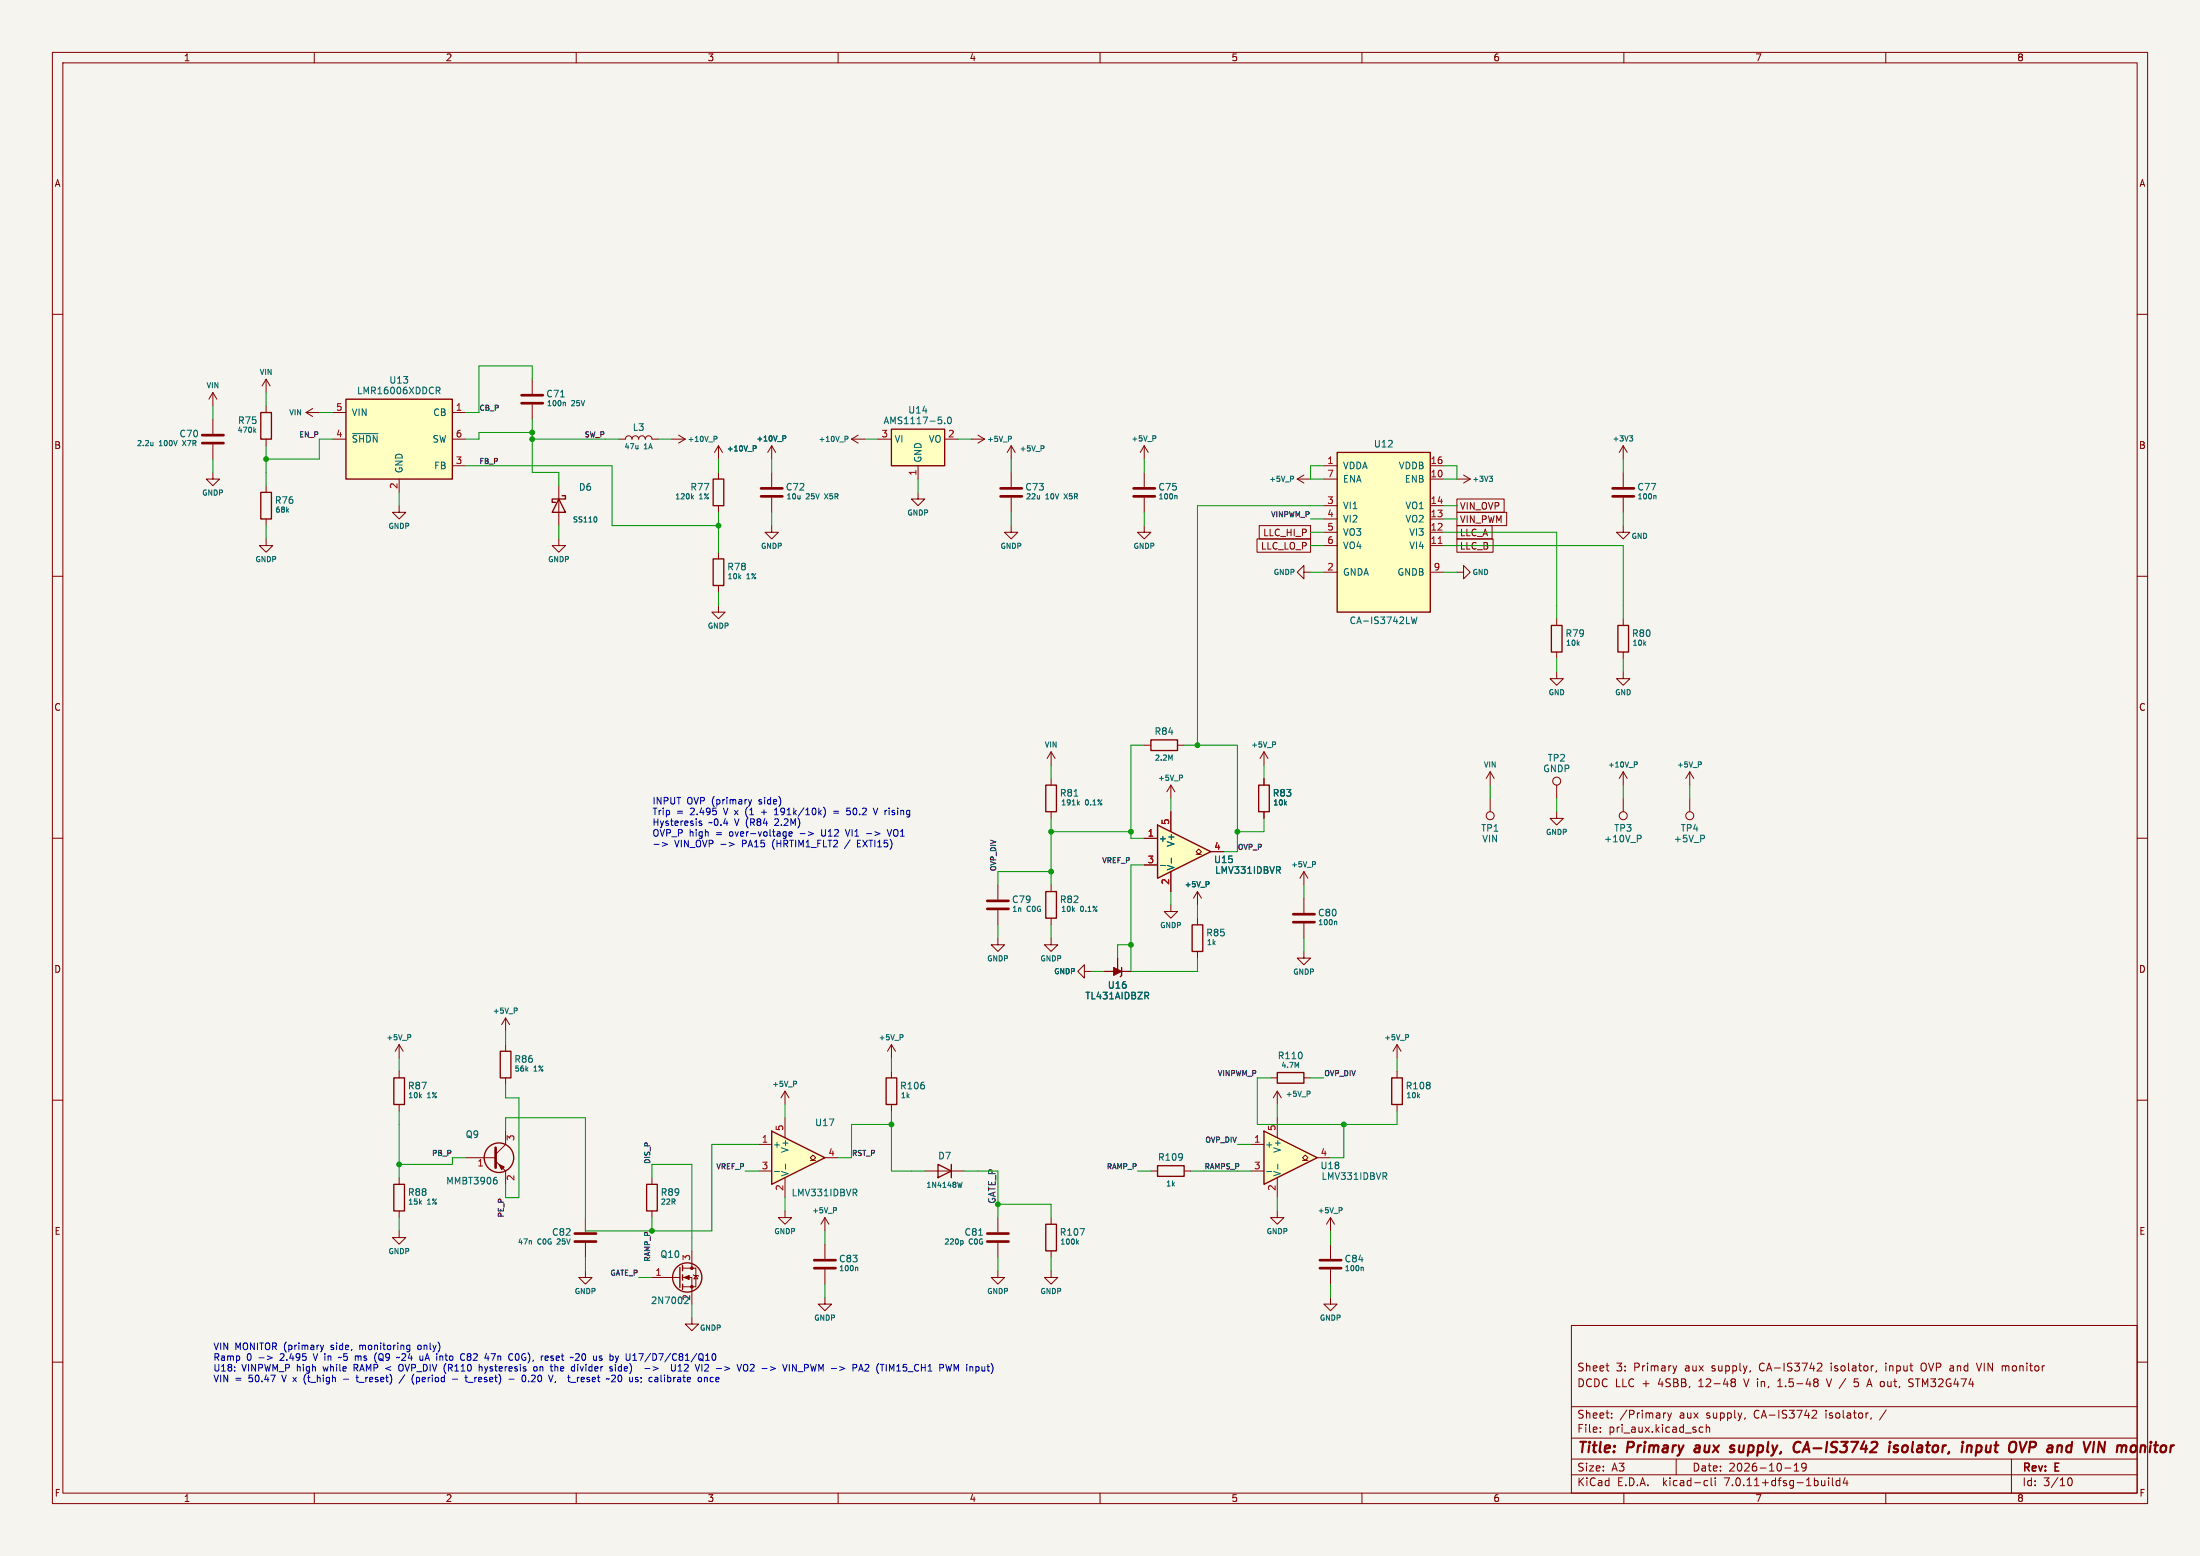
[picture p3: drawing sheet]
<svg xmlns="http://www.w3.org/2000/svg" width="420mm" height="297mm" viewBox="0 0 420 297" stroke-linecap="round" stroke-linejoin="round" font-family="sans-serif">
<path d="M0 0h420v297h-420z" fill="#f5f4ef" stroke="#f5f4ef" stroke-width=".19"/>
<g fill="none" stroke="#840000" stroke-width=".19">
<path d="M10 10h400v277h-400zM12 12h396v273h-396zM60 10v2M110 10v2M160 10v2M210 10v2M260 10v2M310 10v2M360 10v2M10 60h2M408 60h2M252.7 88.9h2.6"/>
<path d="M252.7 91.4h2.6M252.7 99.1h2.6M252.7 96.5h2.6M273 88.9h2.6M273 91.4h2.6M273 99.1h2.6M273 96.5h2.6M10 110h2M252.7 104.1h2.6M252.7 101.6h2.6M252.7 109.2h2.6M273 104.1h2.6"/>
<path d="M273 101.6h2.6M273 109.2h2.6M278.1 109.2h1.3v-1.2l1.3 1.2-1.3 1.3v-1.3M297.2 118.1v1.3M309.9 118.1v1.3M408 110h2M297.2 128.3v1.2h1.2l-1.2 1.3-1.3-1.3h1.3M297.2 124.5v1.2M309.9 128.3v1.2h1.2l-1.2 1.3-1.3-1.3h1.3M309.9 124.5v1.2M10 160h2M408 160h2"/>
<path d="M223.5 172.7v1.3h1.3l-1.3 1.3-1.3-1.3h1.3M228.6 170.2v2.5M228.6 175.3v1.2M228.6 170.2l-.8 1.3M228.6 170.2l.8 1.3M248.9 166.4v2.5M248.9 171.5v2.7M248.9 176.3v2.8M248.9 166.4l-.7 1.2M248.9 166.4l.8 1.2M76.2 199.4v2.5M76.2 199.4l-.8 1.3"/>
<path d="M76.2 199.4l.8 1.3M96.5 194.3l-.7 1.3M96.5 194.3v2.6M96.5 194.3l.8 1.3M210.8 185.4h5.1M212.1 185.4h2.5M213.4 182.9v2.5M228.6 181.6v1.3M248.9 181.6v1.3h1.3l-1.3 1.3-1.3-1.3h1.3M10 210h2M76.2 204.5v1.2M76.2 210.8v1.3"/>
<path d="M96.5 215.9v2.5l-1.9 1.9M242.6 205.7h1.2M243.8 208.3l-.7 1.3M243.8 208.3v2.5M243.8 208.3l.8 1.3M248.9 205.7h1.3M266.7 204.5v1.2M266.7 210.8v1.3M408 210h2M76.2 234.9v1.3h1.3l-1.3 1.3-1.3-1.3h1.3M76.2 224.8v1.3M76.2 231.1v1.3"/>
<path d="M88.9 221h5.7M94.6 221.6l1.9 1.9v2.6M111.8 232.4v2.8M111.8 237.2v2.8M149.9 231.1v1.3h1.2l-1.2 1.3-1.3-1.3h1.3M157.5 232.4v2.5M157.5 237.5v2.8M157.5 232.4l-.8 1.3M157.5 232.4l.7 1.3M200.7 232.4v1.3M200.7 238.8v1.2M254 232.4l-.8 1.3"/>
<path d="M254 232.4v2.5M254 237.5v2.8M254 232.4l.8 1.3M10 260h2M157.5 242.3v2.8M190.5 242.6v1.2h1.3l-1.3 1.3-1.3-1.3h1.3M200.7 242.6v1.2h1.2l-1.2 1.3-1.3-1.3h1.3M254 247.6v1.3h1.3l-1.3 1.3-1.3-1.3h1.3M254 242.3v2.8M300 253h108v32h-108zM408 260h2M300 278.5h108"/>
<path d="M300 274.5h108M300 268.5h108M305.5 273.2v.2M305.5 272.5v.1M306.6 260.7h.6M307 261.7h.2M307.7 270.5v.2M307.7 269.8v.1M318 269.7l-.3 .1M318.4 269.7l.3 1M318.7 270.7l-.3 .5M319.1 269.7l-.4 1"/>
<path d="M320 278.5v3M320.1 260.7l-.4 1M324.4 273.1l.3 .3 .4-.1M325.1 272.5l-.4-.1-.3 .3M325.7 272.5l.2-.1 .4 .1 .1 .9M325.7 271.9v1.5M330.5 263.7l.2 .1M330.5 263.3l.2-.1 .5 .1 .1 .2-.3 .3M330.7 263.8h.3M330.7 263.8l-.2 .2M331 263.8l.3 .3-.1 .4-.2 .2-.5-.2M333.2 270.6l-.2 .3"/>
<path d="M339.4 264.7h.8M339.7 263.4l-.3 .2M342.5 279.7l.4-.4v1.5M344.8 279.9l-.3 .3h-.3l-.3-.3 .2-.5 .4-.1 .2 .1a.99 .99 0 0 1-.3 1.4h-.3M345.9 269.3l.6-.1 .2 .1 .1 .3-.9 1.1h.9M346.5 263.2h.3l.3 .3-.3 .3M346.5 263.8h.3M346.8 263.8l.2 .2 .1 .4-.3 .3h-.3M347 260.3l.5-.1 .2 .1 .1 .3-.9 1.1h.9M348.7 263.2l.5 1.5M353.9 264.5l.6 .2M354.7 263.2h-.7l-.1 .7 .6-.1"/>
<path d="M356.5 264.3h.7M356.9 263.2l.5 1.5M357.2 270.6l-.1 .3M358.2 261.6l-.1 .3M360 260.2v.1M360 260.7v1M364.4 263.8l.7 .2 .1 .4-.3 .3-.5-.1M365.2 263.3l-.5-.1-.3 .1M367.1 260.2l-.2 .1a.96 .96 0 0 0 .2 1.4M377.3 260.2l.5 1.5 .5-1.5M384 278.5v6.5M60 285v2"/>
<path d="M110 285v2M160 285v2M210 285v2M260 285v2M300 281.5h108M310 285v2M325.6 282.6l.4 .1M326 283.5l-.4 .1M326.7 282.1v1.3l.2 .2M327.4 282.1v.1M327.4 282.6v1M340.7 280.2h1.2"/>
<path d="M342.5 280.8h.9M349.1 282.1v.1M349.1 282.6v1M349.8 282.1v1.3l.2 .2M351.2 282.7l-.4-.1-.3 .3 .2 .6h.5M351.2 282.1v1.5M352.2 282l-.3 1.1h.9M352.6 282.6v1M360 285v2M394.7 282.7l.2-.5 .2-.1a.8 .8 0 0 1 .5 .7 .8 .8 0 0 1-.5 .8l-.2-.2-.2-.4"/>
</g>
<g fill="none" stroke="#840000" stroke-width=".4">
<path d="M323.6 276.5l-.1 .4 .2 .3M330.4 276.4l.4 .1 .3 .3-.1 .3-.6 .1M331.1 276a.5 .5 0 0 0-.8 .2M342.5 276.9a.67 .67 0 0 0 1.1 .1M343.8 275.4a.73 .73 0 0 0-1.2 .3M345 275.2l-.9 2M360.7 275.9l-.1 1.3M360.8 275.2v.2M362.3 276a.49 .49 0 0 0-.8 .3l.3 .2 .5 .1v.2l-.3 .4-.6-.1M375.6 276.1a.49 .49 0 0 1 .8 .1l-.1 1M375.6 275.9l-.2 1.3M377.3 277.1l.5 .1"/>
<path d="M377.4 275.9l-.2 2M378 275.9l-.6 .1M386.9 275.2l-.9 2M387.5 276.3h.7M388.3 275.2h-.7l-.3 2M395.3 275.9l.2 .1M395.6 275.2l-.3 2M410.6 275.9l-.2 1.3M410.6 275.2v.2"/>
</g>
<path d="M246.9 176h4.1M246.9 174.5h4.1M94.6 219.1v3.8M109.7 237h4.1M109.7 235.5h4.1M155.4 242.1h4.1M155.4 240.5h4.1M252 242.1h4M252 240.5h4" fill="none" stroke="#840000" stroke-width=".51"/>
<g fill="none" stroke="#006464" stroke-width=".19">
<path d="M269.4 117.8l.3 1.2 .3-.9 .2 .9 .3-1.2M230.6 168.3l.2 .2-.2 .3M250.9 164.5l.2 .2-.2 .3M254.9 175.8l.3 .2v.5M78.2 197.5l.2 .2-.2 .3M98.5 192.4l.2 .2-.2 .3M218.9 190.1l.4 .6M219 189.4l.3 .2-.1 .3-.2 .2M249.9 208.3l.2 .2-.2 .3M94.6 224.7h.2M94.7 225.2l.2 .3v.3l-.2 .2M159.5 230.5l.2 .2-.2 .3"/>
<path d="M205.6 237.1l.3 .4M205.9 236.8l-.4 .4M206.2 234.5h.8l-.5 1.3M256 230.5l.2 .2-.2 .3M163.5 241.9l.2 .1v.6M260 241.9l.3 .1v.6"/>
</g>
<g fill="none" stroke="#840000" stroke-width=".25">
<path d="M255.3 86.4h17.7v30.4h-17.7zM296.2 119.4h2v5.1h-2zM308.9 119.4h2v5.1h-2zM227.6 176.5h2v5.1h-2zM214.1 184.7v1.5l-.2 .2M75.2 205.7h2v5.1h-2zM243.8 204.7h5.1v2.1h-5.1zM265.7 205.7h2v5.1h-2zM75.2 226.1h2v5h-2zM199.6 233.7h2.1v5.1h-2.1z"/>
<circle cx="95.2" cy="221" r="2.82"/>
</g>
<g fill="#840000" stroke="#840000" stroke-width=".19">
<path d="M95.2 222.2l1.1 .6-.5 .5z"/>
<path d="M212.6 184.7l1.5 .7-1.5 .8z"/>
</g>
<path d="M255.3 86.4h17.7v30.4h-17.7z" fill="#ffffc2" stroke="#ffffc2" stroke-width=".19"/>
<path d="M274.6 103.7h.7" fill="none" stroke="#a90000" stroke-width=".19"/>
<path d="M241.3 215.9l10.2 5.1-10.2 5.1z" fill="#ffffc2"/>
<g fill="none" stroke="#840000" stroke-width=".25">
<path d="M95.5 200.7h2v5h-2zM241.3 215.9l10.2 5.1-10.2 5.1zM129.8 241.9v3.8M130.3 241.6v1M130.3 243.3v1M130.3 245.1v1"/>
<circle cx="131.2" cy="243.8" r="2.79"/>
</g>
<g fill="none" stroke="#840000" stroke-width=".19">
<path d="M96.5 199.4v1.3M96.5 205.7v1.3M238.8 218.4h2.5M243.8 213.4v3.8M132.1 238.8v3.3M238.8 223.5h2.5M243.8 224.8v3.8M248.7 221.5h.5l-.5-.5 .5-.5 .5 .5-.5 .5h.5M251.5 221h2.5M124.5 243.8h5.3M130.3 243.8h1.8v5.1M130.3 242.1h2.5v3.5h-2.5"/>
<path d="M132.3 243.3l1 .3M132.8 243.5l.4 .6h-.7z"/>
</g>
<path d="M241.8 223.6h1M243.9 222.2v1M264.3 224.5l.4 .6M264.7 224v.4" fill="none" stroke="#006464" stroke-width=".19"/>
<g fill="#840000" stroke="#840000" stroke-width=".19">
<path d="M130.6 243.8l1-.3v.7z"/>
<circle cx="132.1" cy="245.6" r=".25"/>
<circle cx="132.1" cy="242.1" r=".25"/>
</g>
<path d="M147.3 215.9l10.2 5.1-10.2 5.1z" fill="#ffffc2"/>
<path d="M49.8 78.7h2v5.1h-2zM106.7 95.3l1.2 2.5h-2.5zM107.3 94.6h.6v.7h-2.5v.6h.6M136.1 91.4h2.1v5.1h-2.1zM170.2 81.9h10.1v7h-10.1zM136.1 106.7h2.1v5.1h-2.1zM147.3 215.9l10.2 5.1-10.2 5.1zM169.2 205.7h2v5.1h-2z" fill="none" stroke="#840000" stroke-width=".25"/>
<g fill="none" stroke="#840000" stroke-width=".19">
<path d="M50.8 72.4v2.5M50.8 77.5v1.2M50.8 72.4l-.8 1.3M50.8 72.4l.8 1.3M101.6 72.4v2.8M101.6 77.2v2.8M40.6 80v2.8M40.6 84.8v2.8M50.8 83.8v1.3M106.7 92.7v7.6M118.1 83.8h1.3a.64 .64 0 0 1 .6-.6 .64 .64 0 0 1 .6 .6 .64 .64 0 0 1 .7-.6 .64 .64 0 0 1 .6 .6 .64 .64 0 0 1 .7-.6 .64 .64 0 0 1 .6 .6 .64 .64 0 0 1 .6-.6 .64 .64 0 0 1 .7 .6h1.2M128.3 83.8h2.5"/>
<path d="M129.5 83.1l1.3 .7M130.8 83.8l-1.3 .8M137.2 85.1v2.5M137.2 90.2v1.2M137.2 96.5v1.3M137.2 85.1l-.8 1.3M137.2 85.1l.7 1.3M147.3 85.1v2.5M147.3 90.2v2.8M147.3 95v2.8M147.3 85.1l-.7 1.3M147.3 85.1l.8 1.3"/>
<path d="M162.6 83.8h2.5M162.6 83.8l1.2 .8M163.8 83.1l-1.2 .7M167.6 83.8h2.6M175.3 94v1.3h1.2l-1.2 1.2-1.3-1.2h1.3M175.3 88.9v2.5M180.3 83.8h2.6M185.4 83.8h2.6M186.7 83.1l1.3 .7M188 83.8l-1.3 .8M218.4 90.2v2.8M218.4 95v2.8"/>
<path d="M278.1 91.4h2.6M279.4 90.7l1.3 .7M280.7 91.4l-1.3 .8M309.9 85.1l-.8 1.3M309.9 85.1v2.5M309.9 90.2v2.8M309.9 95v2.8M309.9 85.1l.7 1.3M106.7 102.9v1.2h1.2l-1.2 1.3-1.3-1.3h1.3M137.2 115.6v1.2h1.2l-1.2 1.3-1.3-1.3h1.3M137.2 105.4v1.3M137.2 111.8v1.2"/>
<path d="M147.3 100.3v1.3h1.3l-1.3 1.3-1.3-1.3h1.3M309.9 100.3v1.3h1.2l-1.2 1.3-1.3-1.3h1.3M284.5 147.3v2.6M284.5 152.4v2.5M284.5 147.3l-.8 1.3M284.5 147.3l.7 1.3M297.2 154.9v1.3h1.2l-1.2 1.3-1.3-1.3h1.3M297.2 149.9v2.5M309.9 147.3v2.6M309.9 152.4v2.5M309.9 147.3l-.8 1.3M309.9 147.3l.7 1.3"/>
<path d="M322.6 147.3l-.8 1.3M322.6 147.3v2.6M322.6 152.4v2.5M322.6 147.3l.7 1.3M190.5 168.9v2.8M190.5 173.7v2.8M170.2 199.4v2.5M170.2 199.4l-.8 1.3M170.2 199.4l.7 1.3M144.8 218.4h2.5M149.9 208.3v2.5M149.9 213.4v3.8"/>
<path d="M149.9 208.3l-.8 1.3M149.9 208.3l.7 1.3M170.2 204.5v1.2M170.2 210.8v1.3M144.8 223.5h2.5M149.9 224.8v3.8M154.7 221.5h.5l-.5-.5 .5-.5 .5 .5-.5 .5h.5M157.5 221h2.5M190.5 232.4v2.8M190.5 237.2v2.8"/>
<circle cx="284.5" cy="155.7" r=".76"/>
<circle cx="297.2" cy="149.1" r=".76"/>
<circle cx="309.9" cy="155.7" r=".76"/>
<circle cx="322.6" cy="155.7" r=".76"/>
</g>
<g fill="none" stroke="#006464" stroke-width=".19">
<path d="M107 75.8h.7M107.7 76.8l.2 .1v.6M181.1 79.7l.1-.1a.68 .68 0 0 1 .4 .6 .68 .68 0 0 1-.4 .7 .84 .84 0 0 1-.1-1.2zM29.2 84.4v.7M29.2 85l-.1 .1M48.6 82.2l.2 .3M48.8 81.9l-.3 .3M113.9 98.7v.8M132.1 94.9l.3 .3M132.4 94.6l-.4 .3M136.3 83.3h.4l.2 .2-.1 .3h-.5M143.8 85.1h.4l.2 .2-.1 .3h-.5"/>
<path d="M149.4 83.2h.4l.2 .2-.1 .3h-.5M161.3 83.3h.4l.2 .2-.1 .3h-.5M180.3 80.8v.1M192.9 83.3l.2 .2-.2 .3M224.4 94.6l.3 .1v.5M284.3 90.9h.6l-.3 .4 .3 .1v.3l-.2 .2h-.2M311.1 83.2h.6l-.3 .4 .2 .1 .1 .3-.2 .2h-.3M315.9 94.6l.2 .1v.5M312 145.4h.4l.2 .2-.1 .3h-.5M312.6 159.4h.5l.2 .3-.1 .3-.6 .1M324.6 145.4l.2 .2-.2 .3M325.3 159.5l.1 .2-.1 .3"/>
<path d="M172.2 197.5l.2 .2-.2 .3M151.9 206.4l.2 .2-.2 .3M147.8 223.6h1M150 222.2v1M163.2 227.7l.4 .6M163.5 227.1v.4M183.7 236.8l.2 .2v.3l-.2 .2M186.8 235.8h.8"/>
</g>
<path d="M170.2 81.9h10.1v7h-10.1z" fill="#ffffc2" stroke="#ffffc2" stroke-width=".19"/>
<g fill="none" stroke="#840000" stroke-width=".51">
<path d="M99.6 77h4M99.6 75.4h4M38.6 84.6h4.1M38.6 83.1h4.1M145.3 94.7h4.1M145.3 93.2h4.1M216.4 94.7h4.1M216.4 93.2h4.1M307.8 94.7h4.1M307.8 93.2h4.1M188.5 173.5h4M188.5 172h4"/>
<path d="M188.5 237h4M188.5 235.5h4"/>
</g>
<path d="M221 157.5l10.1 5.1-10.1 5z" fill="#ffffc2"/>
<path d="M66 76.2h20.4v15.2h-20.4zM49.8 94h2v5.1h-2zM199.6 149.9h2.1v5h-2.1zM219.7 141.2h5.1v2.1h-5.1zM221 157.5l10.1 5.1-10.1 5zM240.3 149.9h2v5h-2zM199.6 170.2h2.1v5.1h-2.1zM123.4 226.1h2.1v5h-2.1zM179.1 222.2l2.5 1.3-2.5 1.3zM181.6 222.2v2.6M221 222.5h5.1v2h-5.1z" fill="none" stroke="#840000" stroke-width=".25"/>
<g fill="none" stroke="#840000" stroke-width=".19">
<path d="M40.6 74.9l-.7 1.3M40.6 74.9v2.6M40.6 74.9l.8 1.3M58.4 78.7h2.6M58.4 78.7l1.3 .8M59.7 78l-1.3 .7M63.5 78.7h2.5M86.4 78.7h2.5M40.6 90.2v1.2h1.3l-1.3 1.3-1.2-1.3h1.2M50.8 92.7v1.3M50.8 99.1v1.2M63.5 83.8h2.5"/>
<path d="M76.2 96.5v1.3h1.3l-1.3 1.3-1.3-1.3h1.3M76.2 91.4v2.6M86.4 88.9h2.5M86.4 83.8h2.5M193 85.1v2.5M193 90.2v2.8M193 95v2.8M193 85.1l-.7 1.3M193 85.1l.8 1.3M218.4 85.1l-.7 1.3M218.4 85.1v2.5M218.4 85.1l.8 1.3"/>
<path d="M247.6 91.4l1.3 .8M247.6 91.4h2.6M248.9 90.7l-1.3 .7M278.1 97.8h9.5v2.5h-9.5zM278.1 95.2h9v2.6h-9zM50.8 102.9v1.2h1.3l-1.3 1.3-1.3-1.3h1.3M193 100.3v1.3h1.3l-1.3 1.3-1.2-1.3h1.2M218.4 100.3v1.3h1.3l-1.3 1.3-1.2-1.3h1.2M240 102.9h10.2v2.5h-10.2zM240.4 100.3h9.8v2.6h-9.8zM248.9 109.2v-1.2l-1.3 1.2 1.3 1.3v-1.3h1.3M278.1 102.9h6.9v2.5h-6.9z"/>
<path d="M278.1 100.3h6.7v2.6h-6.7zM200.7 143.5v2.6M200.7 148.6v1.3M200.7 154.9v1.3M200.7 143.5l-.8 1.3M200.7 143.5l.7 1.3M218.4 142.2h1.3M223.5 149.9v2.5M223.5 154.9v3.9M223.5 149.9l-.7 1.2M223.5 149.9l.8 1.2M224.8 142.2h1.3"/>
<path d="M241.3 143.5v2.6M241.3 148.6v1.3M241.3 154.9v1.3M241.3 143.5l-.8 1.3M241.3 143.5l.8 1.3M190.5 179.1v1.2h1.3l-1.3 1.3-1.3-1.3h1.3M200.7 179.1v1.2h1.2l-1.2 1.3-1.3-1.3h1.3M200.7 168.9v1.3M200.7 175.3v1.2M218.4 160h2.6M218.4 165.1h2.6M223.5 166.4v3.8"/>
<path d="M228.3 163.1h.6l-.6-.5 .6-.5 .5 .5-.5 .5h.5M231.1 162.6h2.6M207 185.4v-1.2l-1.3 1.2 1.3 1.3v-1.3h1.3M210.8 185.4h5.1M213.4 182.9v2.5M266.7 199.4l-.8 1.3M266.7 199.4v2.5M266.7 199.4l.8 1.3M124.5 224.8v1.3M124.5 231.1v1.3M176.5 223.5h7.6M219.7 223.5h1.3"/>
<path d="M226.1 223.5h1.2M243.8 231.1v1.3h1.3l-1.3 1.3-1.2-1.3h1.2M111.8 242.6v1.2h1.2l-1.2 1.3-1.3-1.3h1.3M132.1 251.5v1.2h1.2l-1.2 1.3-1.3-1.3h1.3M157.5 247.6v1.3h1.2l-1.2 1.3-1.3-1.3h1.3"/>
</g>
<g fill="none" stroke="#006464" stroke-width=".19">
<path d="M83.3 73.9h.5l.2 .2-.1 .4-.6 .1M83.6 74.6l.4 .6M67.3 82.8h4.9M143.8 85.1h.4l.2 .2-.1 .3h-.5M149.4 83.2h.4l.2 .2-.1 .3h-.5M199.1 85.1l.2 .2-.2 .3M220.5 83.2l.2 .2-.2 .3M246.8 90.9l.2 .2-.2 .3M205.1 152h.7M205.8 153.3l.3 .4M206.1 153l-.4 .4M225.5 148l.2 .1-.2 .4"/>
<path d="M243.3 141.6l.2 .2-.2 .3M221.5 165.2h1M223.6 163.8v1M230.6 168.3l.2 .2-.2 .3M244 166.1l.4 .6M244.4 165.5v.5M218.9 190.1l.4 .6M219 189.4l.3 .2-.1 .3-.2 .2M268.7 197.5l.2 .2-.2 .3M183.7 225.6l-.3 1-.2-.7"/>
</g>
<path d="M66 76.2h20.4v15.2h-20.4z" fill="#ffffc2" stroke="#ffffc2" stroke-width=".19"/>
<path d="M191 94.7h4.1M191 93.2h4.1" fill="none" stroke="#840000" stroke-width=".51"/>
<g fill="none" stroke="#0000c2" stroke-width=".19">
<path d="M133.9 156.8l-.3-.1-.1 .2v.2l.4 .1v.3h-.4M142.4 154.6l.1 1M142.9 152.6l.3 .9M143.2 153.5l-.1 .3M143.5 152.6l-.3 .9M145.4 155h.9M147.8 155.5h.8M148.2 154.2v1.3M150.1 158.8v1l-.1 .2h-.3M150.1 159.5l-.4 .1M150.6 158.9l.1 .6h.5M151.2 158.9v.2l-.6 .1"/>
<path d="M156.9 158.3v1.1l.2 .2M157.2 154.1a1.46 1.46 0 0 1 0 1.9M159.2 154.9h.9M159.2 155.2h.9M161.4 158.3l.4 1.3M161.8 154.7h.3l.3 .3-.1 .4-.5 .1M162.3 154.2h-.6l-.1 .7M165.4 159.1h1M166.7 154.2l.4 1.3 .5-1.3M169.4 158.3l.4 1.3 .4-1.3M124.9 161.2h.9M126.4 160.8l1 .4-1 .3"/>
<path d="M139.2 160.8l1 .4-1 .3M162.3 160.3l-1.1 1.7M163.7 161h.4M163.7 160.4v1.3h.6M51 258.8l1 .4-1 .3M59.8 258.4l.4 1.3M61.2 256.8l.3 .8M61.5 257.6l-.1 .3M61.8 256.8l-.3 .8M65.1 259.1h-.4l-.1 .1M68 258.8l.4 .2M71.7 259.9l.2 .2"/>
<path d="M76.3 259.1l-.2 .1M77.4 258.9l-.7 .8h.7M77.8 257.6h.4M77.8 256.8h.4M78.2 256.8v1l-.1 .2h-.3M79.9 256.8l-.2 .2 .2 .6M81.3 259.3h.6M81.6 258.4l-.5 1.3M88.5 258.4l.2 .1M88.7 259.5l-.2 .2M89.4 258.9l-.2 .2v.3l.1 .2 .4 .1M89.4 258.9h.3"/>
<path d="M89.7 258.4h-.4l-.1 .2 .2 .3M93.7 258.4h.9l-.6 1.3M99.1 258.9l-.3-.5a.68 .68 0 0 0-.4 .6 .68 .68 0 0 0 .4 .7l.3-.5M105.1 259.6l.4 .1M105.5 258.8l-.4 .2 .1 .2h.3M110.5 258.4l.1 .2-.1 .3-.7 .8h.8M111.4 258.4a.79 .79 0 0 0 0 1.3M116.5 258.4v1.3M122 258.4h.8l-.5 1.3M44.8 261.6v.1M58.1 262.8l.1 1.1M65.6 263.3h1"/>
<path d="M68 262.9h.4M68.1 262.5v1.1l.3 .1M68.6 263.9h.9M76.1 260.9v.4a.43 .43 0 0 0 .6 .4M76.7 260.4l-.5 .2M77.3 262.4l-1.1 1.6M78.7 262.8v.9l.3 .5M79.5 262.9v1.3M79.5 263.7h.1M86.4 263.3h1M88.9 262.5v1.1l.3 .1M89.4 263.9h.9"/>
<path d="M91.5 261l.2-.1h.3v.8M91.5 260.4v1.3M97.2 263.3h.9M99.6 263v.3M100.4 263l-.1 .5M100.9 263.6v.1M101.9 261v.5l.2 .2 .3-.1 .1-.1v-.5M105.2 260.4v1.1M105.9 260.4v1.3M106.1 263.7l-.2 .2M106.3 260.9l-.4 .1M109 263.9h.9"/>
<path d="M110.2 262.9v.8M110.3 260.9v.8M110.6 262.9l-.4 .2M116.8 261.3l.1 .2-.1 .2M116.8 260.9h.1M117.4 262.5l.1 .2-.1 .3-.7 .7h.8M117.5 260.9v.8M118 263l.1 .6 .4 .1M123.1 261.2h1M124.7 260.9l.9 .3-.9 .4M126.2 262.5v1.1M126.3 263.7h.1"/>
<path d="M126.9 262.9v.8M128.2 260.4v1.1l.2 .2 .4-.1 .1-.1v-1.1M129.5 261.7h.7M129.6 260.7l-.1 .1M129.8 260.4v1.3M134.5 263h.5v.7M135.3 260.7l-.1 .3-.7 .7h.8M136.2 263l-.4-.1-.2 .2 .1 .6h.5M136.8 261.2h.9M138.3 260.9l1 .3-1 .4M140.7 260.4l.4 1.3 .5-1.3M142 260.6l.2-.2a.43 .43 0 0 1 .6 .5v.4a.42 .42 0 0 1-.3 .4 .42 .42 0 0 1-.4-.1"/>
<path d="M143.9 260.5l-.5-.1-.2 .2M143.9 261l-.7 .7h.8M149.4 260.4l.4 1.3 .5-1.3M150.7 260.4v1.3M152 260.4v1.3l-.7-1.3v1.3M152.3 261.8h1M165.1 260.6l.5-.2 .3 .4-.8 .9h.8M171.2 261.7h.7M171.4 260.6l-.2 .2M182.1 260.4l.5 .9 .4-.9v1.3"/>
</g>
<g fill="none" stroke="#009600" stroke-width=".19">
<path d="M40.6 77.5v2.5M50.8 74.9v2.6M61 78.7h2.5M101.6 72.4v-2.5h-10.2v8.8h-2.5M40.6 87.6v2.6M50.8 85.1v7.6M63.5 83.8h-2.5v3.8h-10.2M76.2 94v2.5M88.9 88.9h27.9v11.4h20.4M101.6 82.6h-10.2v1.2h-2.5M101.6 83.8h16.5M101.6 80v10.2h5.1v2.5"/>
<path d="M125.7 83.8h2.6M137.2 87.6v2.6M137.2 97.8v7.6M147.3 87.6v2.6M147.3 97.8v2.5M165.1 83.8h2.5M175.3 91.4v2.6M182.9 83.8h2.5M193 87.6v2.6M193 97.8v2.5M218.4 87.6v2.6M218.4 97.8v2.5"/>
<path d="M250.2 99.1h2.5M252.7 88.9h-2.5v2.5h2.5M252.7 96.5h-24.1v45.7M275.6 88.9h2.5v2.5h-2.5M275.6 96.5h2.5M275.6 99.1h2.5M309.9 87.6v2.6M309.9 97.8v2.5M50.8 100.3v2.6M106.7 100.3v2.6M137.2 113v2.6M250.2 101.6h2.5"/>
<path d="M250.2 104.1h2.5M250.2 109.2h2.5M275.6 101.6h21.6v16.5M275.6 104.1h34.3v14M275.6 109.2h2.5M297.2 125.7v2.6M309.9 125.7v2.6M200.7 146.1v2.5M200.7 156.2v12.7M200.7 158.8h15.2M218.4 142.2h-2.5v17.8h2.5M223.5 152.4v2.5"/>
<path d="M226.1 142.2h10.1v20.4h-2.5M241.3 156.2v2.6h-5.1M241.3 146.1v2.5M284.5 149.9v2.5M297.2 152.4v2.5M309.9 149.9v2.5M322.6 149.9v2.5M190.5 176.5v2.6M200.7 166.4h-10.2v2.5M200.7 176.5v2.6M218.4 165.1h-2.5v20.3h12.7v-2.5M223.5 170.2v2.5"/>
<path d="M228.6 172.7v2.6M248.9 168.9v2.6M248.9 179.1v2.5M96.5 196.9v2.5M208.3 185.4h2.5M215.9 180.3h-2.5v2.6M76.2 201.9v2.6M76.2 212.1v12.7M96.5 215.9v-2.5h15.3v21.5h24.1v-16.5h8.9M96.5 207v2.6h2.6v19h-2.6v-2.5M149.9 210.8v2.6M170.2 201.9v2.6"/>
<path d="M170.2 212.1v11.4h6.3M170.2 214.6h-7.6v6.4h-2.6M236.2 218.4h2.6M242.6 205.7h-2.6v8.9h26.7v-2.5M243.8 210.8v2.6M250.2 205.7h2.5M256.5 214.6v6.4h-2.5M266.7 201.9v2.6M76.2 232.4v2.5M88.9 221h-2.5v1.2h-10.2M124.5 224.8v-2.6h7.6v16.6M124.5 232.4v2.5"/>
<path d="M142.2 223.5h2.6M149.9 228.6v2.5M157.5 234.9v2.6M184.1 223.5h6.4v8.9M190.5 229.9h10.2v2.5M217.2 223.5h2.5M227.3 223.5h11.5M243.8 228.6v2.5M254 234.9v2.6M111.8 240v2.6M121.9 243.8h2.6M132.1 248.9v2.6"/>
<path d="M157.5 245.1v2.5M190.5 240v2.6M200.7 240v2.6M254 245.1v2.5"/>
</g>
<g fill="#009600" stroke="#009600" stroke-width=".19">
<circle cx="200.7" cy="158.8" r=".46"/>
<circle cx="236.2" cy="158.8" r=".46"/>
<circle cx="228.6" cy="142.2" r=".46"/>
<circle cx="200.7" cy="166.4" r=".46"/>
<circle cx="256.5" cy="214.6" r=".46"/>
<circle cx="215.9" cy="158.8" r=".46"/>
<circle cx="215.9" cy="180.3" r=".46"/>
<circle cx="137.2" cy="100.3" r=".46"/>
<circle cx="101.6" cy="82.6" r=".46"/>
<circle cx="101.6" cy="83.8" r=".46"/>
<circle cx="170.2" cy="214.6" r=".46"/>
<circle cx="76.2" cy="222.2" r=".46"/>
<circle cx="124.5" cy="234.9" r=".46"/>
<circle cx="50.8" cy="87.6" r=".46"/>
</g>
<g font-size="2.8" fill="#840000">
<text x="301" y="277.9">Title:</text>
<text x="310.6" y="277.9">Primary</text>
<text x="324.4" y="277.9">aux</text>
<text x="332" y="277.9">supply,</text>
<text x="344.9" y="277.9">CA-IS3742</text>
<text x="363.8" y="277.9">isolator,</text>
<text x="378.6" y="277.9">input</text>
<text x="388.4" y="277.9">OVP</text>
<text x="396.5" y="277.9">and</text>
<text x="404.3" y="277.9">VIN</text>
<text x="411.4" y="277.9">monitor</text>
</g>
<g font-size="2.1" fill="#840000">
<text x="301" y="262">Sheet</text>
<text x="308.5" y="262">3:</text>
<text x="311.9" y="262">Primary</text>
<text x="321.8" y="262">aux</text>
<text x="327" y="262">supply,</text>
<text x="336.3" y="262">CA-IS3742</text>
<text x="350.1" y="262">isolator,</text>
<text x="360.7" y="262">input</text>
<text x="367.6" y="262">OVP and</text>
<text x="378.6" y="262">VIN monitor</text>
<text x="301" y="265">DCDC LLC +</text>
<text x="316.7" y="265">4SBB,</text>
<text x="324.5" y="265">12-48</text>
<text x="333.4" y="265">V in,</text>
<text x="340.1" y="265">1.5-48</text>
<text x="349.7" y="265">V /</text>
<text x="355.1" y="265">5</text>
<text x="357.9" y="265">A out,</text>
<text x="366" y="265">STM32G474</text>
<text x="301" y="273.7">File:</text>
<text x="301" y="271">Sheet:</text>
<text x="307.1" y="273.7">pri_aux.kicad_sch</text>
<text x="309.2" y="271">/Primary</text>
<text x="320.7" y="271">aux</text>
<text x="325.9" y="271">supply,</text>
<text x="335.1" y="271">CA-IS3742</text>
<text x="348.9" y="271">isolator,</text>
<text x="359.5" y="271">/</text>
<text x="301" y="281.1">Size:</text>
<text x="307.6" y="281.1">A3</text>
<text x="323" y="281.1">Date:</text>
<text x="330" y="281.1">2026-10-19</text>
<text x="386" y="281.3">Rev:</text>
<text x="392.4" y="281.3">E</text>
<text x="301" y="283.9">KiCad</text>
<text x="308.7" y="283.9">E.D.A.</text>
<text x="317.6" y="283.9">kicad-cli</text>
<text x="329.5" y="283.9">7.0.11+dfsg-1build4</text>
<text x="386" y="283.9">Id:</text>
<text x="390.1" y="283.9">3/10</text>
</g>
<g font-size="1.8" fill="#840000">
<text x="35" y="11.9">1</text>
<text x="85" y="11.9">2</text>
<text x="135" y="11.9">3</text>
<text x="185" y="11.9">4</text>
<text x="235" y="11.9">5</text>
<text x="285" y="11.9">6</text>
<text x="335" y="11.9">7</text>
<text x="385" y="11.9">8</text>
<text x="10.3" y="35.9">A</text>
<text x="408.3" y="35.9">A</text>
<text x="10.3" y="85.9">B</text>
<text x="408.2" y="85.9">B</text>
<text x="278.6" y="100">VIN_PWM</text>
<text x="278.6" y="97.5">VIN_OVP</text>
<text x="240.6" y="105.1">LLC_LO_P</text>
<text x="241" y="102.6">LLC_HI_P</text>
<text x="278.6" y="105.1">LLC_B</text>
<text x="278.6" y="102.6">LLC_A</text>
<text x="10.3" y="135.9">C</text>
<text x="408.2" y="135.9">C</text>
<text x="10.3" y="185.9">D</text>
<text x="408.2" y="185.9">D</text>
<text x="10.3" y="235.9">E</text>
<text x="408.3" y="235.9">E</text>
<text x="10.3" y="285.9">F</text>
<text x="35" y="286.9">1</text>
<text x="85" y="286.9">2</text>
<text x="135" y="286.9">3</text>
<text x="185" y="286.9">4</text>
<text x="235" y="286.9">5</text>
<text x="285" y="286.9">6</text>
<text x="335" y="286.9">7</text>
<text x="385" y="286.9">8</text>
<text x="408.3" y="285.9">F</text>
</g>
<g font-size="1.8" fill="#006464">
<text x="68.1" y="75.4">LMR16006XDDCR</text>
<text x="74.2" y="73.4">U13</text>
<text x="104.2" y="76">C71</text>
<text x="34.2" y="83.7">C70</text>
<text x="45.3" y="81.1">R75</text>
<text x="67.1" y="79.6">VIN</text>
<text x="82.6" y="79.6">CB</text>
<text x="120.7" y="82.4">L3</text>
<text x="168.6" y="81.2">AMS1117-5.0</text>
<text x="173.3" y="79.1">U14</text>
<text x="67.1" y="84.7">~{SHDN}</text>
<text x="82.5" y="84.7">SW</text>
<text x="82.8" y="89.8">FB</text>
<text x="170.7" y="84.7">VI</text>
<text x="176.1" y="88.4" transform="rotate(-90 176.1 88.4)">GND</text>
<text x="177.2" y="84.7">VO</text>
<text x="256.3" y="89.8">VDDA</text>
<text x="262.2" y="85.6">U12</text>
<text x="266.9" y="89.8">VDDB</text>
<text x="77.1" y="90.4" transform="rotate(-90 77.1 90.4)">GND</text>
<text x="110.4" y="93.9">D6</text>
<text x="131.7" y="93.8">R77</text>
<text x="149.9" y="93.8">C72</text>
<text x="195.6" y="93.8">C73</text>
<text x="221" y="93.8">C75</text>
<text x="256.3" y="92.3">ENA</text>
<text x="268.1" y="92.3">ENB</text>
<text x="312.5" y="93.8">C77</text>
<text x="52.4" y="96.4">R76</text>
<text x="256.3" y="97.4">VI1</text>
<text x="256.3" y="99.9">VI2</text>
<text x="268.2" y="99.9">VO2</text>
<text x="268.2" y="97.4">VO1</text>
<text x="256.3" y="102.5">VO3</text>
<text x="256.3" y="105">VO4</text>
<text x="268.9" y="105">VI4</text>
<text x="268.9" y="102.5">VI3</text>
<text x="138.7" y="109.1">R78</text>
<text x="256.3" y="110.1">GNDA</text>
<text x="266.7" y="110.1">GNDB</text>
<text x="257.5" y="119.3">CA-IS3742LW</text>
<text x="298.8" y="121.8">R79</text>
<text x="311.5" y="121.8">R80</text>
<text x="220.3" y="140.5">R84</text>
<text x="294.5" y="147.6">GNDP</text>
<text x="295.4" y="145.6">TP2</text>
<text x="202.2" y="152.2">R81</text>
<text x="242.9" y="152.2">R83</text>
<text x="221.1" y="160.9">+</text>
<text x="224.4" y="161.7" transform="rotate(-90 224.4 161.7)">V+</text>
<text x="282.7" y="158.9">TP1</text>
<text x="282.9" y="161">VIN</text>
<text x="306.1" y="161">+10V_P</text>
<text x="308.1" y="158.9">TP3</text>
<text x="319.4" y="161">+5V_P</text>
<text x="320.8" y="158.9">TP4</text>
<text x="224.4" y="166.2" transform="rotate(-90 224.4 166.2)">V-</text>
<text x="231.7" y="164.9">U15</text>
<text x="231.9" y="167">LMV331IDBVR</text>
<text x="193.1" y="172.6">C79</text>
<text x="202.2" y="172.6">R82</text>
<text x="230.2" y="178.9">R85</text>
<text x="251.5" y="175.1">C80</text>
<text x="207.1" y="190.9">TL431AIDBZR</text>
<text x="211.4" y="188.9">U16</text>
<text x="98.1" y="203">R86</text>
<text x="243.8" y="202.4">R110</text>
<text x="77.8" y="208.1">R87</text>
<text x="171.7" y="208.1">R106</text>
<text x="268.3" y="208.1">R108</text>
<text x="155.5" y="215.1">U17</text>
<text x="88.8" y="217.4">Q9</text>
<text x="147.4" y="219.3">+</text>
<text x="150.7" y="220.2" transform="rotate(-90 150.7 220.2)">V+</text>
<text x="179" y="221.5">D7</text>
<text x="221" y="221.8">R109</text>
<text x="241.4" y="219.3">+</text>
<text x="244.7" y="220.2" transform="rotate(-90 244.7 220.2)">V+</text>
<text x="85.1" y="226.3">MMBT3906</text>
<text x="150.7" y="224.7" transform="rotate(-90 150.7 224.7)">V-</text>
<text x="244.7" y="224.7" transform="rotate(-90 244.7 224.7)">V-</text>
<text x="252" y="223.4">U18</text>
<text x="252.2" y="225.4">LMV331IDBVR</text>
<text x="77.8" y="228.4">R88</text>
<text x="126" y="228.4">R89</text>
<text x="151" y="228.5">LMV331IDBVR</text>
<text x="105.3" y="236.1">C82</text>
<text x="184" y="236.1">C81</text>
<text x="202.2" y="236.1">R107</text>
<text x="126" y="240.3">Q10</text>
<text x="160.1" y="241.1">C83</text>
<text x="256.6" y="241.1">C84</text>
<text x="124.2" y="249.1">2N7002</text>
<text x="131.8" y="248.4" transform="rotate(-90 131.8 248.4)">2</text>
</g>
<g font-size="1.8" fill="#a90000">
<text x="64.1" y="83.6">4</text>
<text x="64.1" y="78.5">5</text>
<text x="86.9" y="78.5">1</text>
<text x="86.9" y="83.6">6</text>
<text x="168.2" y="83.6">3</text>
<text x="180.9" y="83.6">2</text>
<text x="86.9" y="88.6">3</text>
<text x="253.3" y="88.6">1</text>
<text x="273" y="88.6">16</text>
<text x="75.9" y="93.4" transform="rotate(-90 75.9 93.4)">2</text>
<text x="175" y="90.9" transform="rotate(-90 175 90.9)">1</text>
<text x="253.3" y="91.2">7</text>
<text x="273" y="91.2">10</text>
<text x="253.3" y="96.3">3</text>
<text x="253.3" y="98.8">4</text>
<text x="253.3" y="101.3">5</text>
<text x="273" y="101.3">12</text>
<text x="273" y="98.8">13</text>
<text x="273" y="96.3">14</text>
<text x="253.3" y="103.9">6</text>
<text x="273" y="103.9">11</text>
<text x="253.3" y="109">2</text>
<text x="273.6" y="109">9</text>
<text x="219" y="159.8">1</text>
<text x="223.3" y="157.6" transform="rotate(-90 223.3 157.6)">5</text>
<text x="219" y="164.8">3</text>
<text x="231.7" y="162.3">4</text>
<text x="223.3" y="169" transform="rotate(-90 223.3 169)">2</text>
<text x="149.6" y="216" transform="rotate(-90 149.6 216)">5</text>
<text x="243.6" y="216" transform="rotate(-90 243.6 216)">5</text>
<text x="98.5" y="217.9" transform="rotate(-90 98.5 217.9)">3</text>
<text x="145.3" y="218.2">1</text>
<text x="158" y="220.7">4</text>
<text x="239.3" y="218.2">1</text>
<text x="252" y="220.7">4</text>
<text x="91.1" y="223">1</text>
<text x="98.5" y="225.5" transform="rotate(-90 98.5 225.5)">2</text>
<text x="145.3" y="223.3">3</text>
<text x="149.6" y="227.4" transform="rotate(-90 149.6 227.4)">2</text>
<text x="239.3" y="223.3">3</text>
<text x="243.6" y="227.4" transform="rotate(-90 243.6 227.4)">2</text>
<text x="125" y="243.6">1</text>
<text x="131.8" y="240.7" transform="rotate(-90 131.8 240.7)">3</text>
</g>
<g font-size="1.8" fill="#0000c2">
<text x="124.5" y="153.9">INPUT</text>
<text x="124.5" y="155.9">Trip</text>
<text x="129.1" y="155.9">=</text>
<text x="131.1" y="153.9">OVP (primary</text>
<text x="131.9" y="155.9">2.495</text>
<text x="138.5" y="155.9">V x</text>
<text x="143" y="155.9">(1</text>
<text x="145.1" y="153.9">side)</text>
<text x="146.2" y="155.9">+</text>
<text x="148.9" y="155.9">191k/10k)</text>
<text x="160.4" y="155.9">=</text>
<text x="163.1" y="155.9">50.2</text>
<text x="168.5" y="155.9">V rising</text>
<text x="124.5" y="158">Hysteresis</text>
<text x="124.5" y="160">OVP_P high</text>
<text x="135.3" y="158">~0.4</text>
<text x="136.8" y="160">=</text>
<text x="139.5" y="160">over-voltage</text>
<text x="140.4" y="158">V (R84</text>
<text x="148.4" y="158">2.2M)</text>
<text x="153.2" y="160">-&gt;</text>
<text x="157.5" y="160">U12</text>
<text x="162.4" y="160">VI1</text>
<text x="166.5" y="160">-&gt;</text>
<text x="170.8" y="160">VO1</text>
<text x="128.8" y="162.1">VIN_OVP -&gt;</text>
<text x="141.9" y="162.1">PA15</text>
<text x="147.9" y="162.1">(HRTIM1_FLT2</text>
<text x="164.5" y="162.1">EXTI15)</text>
<text x="40.6" y="258">VIN</text>
<text x="40.6" y="260.1">Ramp</text>
<text x="40.6" y="262.1">U18:</text>
<text x="44.8" y="258">MONITOR (primary</text>
<text x="46.2" y="262.1">VINPWM_P high</text>
<text x="47.1" y="260.1">0</text>
<text x="49.5" y="260.1">-&gt;</text>
<text x="53.8" y="260.1">2.495</text>
<text x="60.4" y="260.1">V in</text>
<text x="62" y="262.1">while</text>
<text x="63.4" y="258">side,</text>
<text x="65.6" y="260.1">~5</text>
<text x="68" y="262.1">RAMP &lt;</text>
<text x="68.9" y="260.1">ms</text>
<text x="69.1" y="258">monitoring</text>
<text x="72.7" y="260.1">(Q9</text>
<text x="77" y="262.1">OVP_DIV (R110</text>
<text x="77.3" y="260.1">~24</text>
<text x="80.4" y="258">only)</text>
<text x="81.8" y="260.1">uA</text>
<text x="85.2" y="260.1">into</text>
<text x="90" y="260.1">C82</text>
<text x="92.7" y="262.1">hysteresis</text>
<text x="94.9" y="260.1">47n</text>
<text x="99.6" y="260.1">C0G),</text>
<text x="103.4" y="262.1">on</text>
<text x="106" y="260.1">reset</text>
<text x="106.8" y="262.1">the</text>
<text x="111" y="262.1">divider</text>
<text x="111.9" y="260.1">~20</text>
<text x="116.4" y="260.1">us</text>
<text x="118.5" y="262.1">side)</text>
<text x="119.7" y="260.1">by</text>
<text x="123" y="260.1">U17/D7/C81/Q10</text>
<text x="125.6" y="262.1">-&gt;</text>
<text x="131" y="262.1">U12</text>
<text x="140" y="262.1">-&gt;</text>
<text x="144.3" y="262.1">VO2</text>
<text x="153.5" y="262.1">VIN_PWM -&gt;</text>
<text x="167.1" y="262.1">PA2</text>
<text x="171.9" y="262.1">(TIM15_CH1</text>
<text x="184.1" y="262.1">PWM input)</text>
<text x="40.6" y="264.2">VIN</text>
<text x="44.8" y="264.2">=</text>
<text x="47.6" y="264.2">50.47</text>
<text x="54.2" y="264.2">V x</text>
<text x="58.6" y="264.2">(t_high</text>
<text x="69.2" y="264.2">t_reset)</text>
<text x="80.1" y="264.2">(period</text>
<text x="90.8" y="264.2">t_reset)</text>
<text x="99.2" y="264.2">-</text>
<text x="101.9" y="264.2">0.20</text>
<text x="107.3" y="264.2">V,</text>
<text x="111.4" y="264.2">t_reset</text>
<text x="119" y="264.2">~20</text>
<text x="123.5" y="264.2">us;</text>
<text x="127.4" y="264.2">calibrate</text>
<text x="137" y="264.2">once</text>
</g>
<text font-size="1.8" fill="#009600" x="190.2" y="229.9" transform="rotate(-90 190.2 229.9)">GATE_P</text>
<g font-size="1.4" fill="#006464">
<text x="49.5" y="71.8">VIN</text>
<text x="39.3" y="74.3">VIN</text>
<text x="104.3" y="77.7">100n</text>
<text x="109.1" y="77.7">25V</text>
<text x="45.2" y="82.8">470k</text>
<text x="55.1" y="79.5">VIN</text>
<text x="26" y="85.3">2.2u</text>
<text x="30.3" y="85.3">100V</text>
<text x="35.1" y="85.3">X7R</text>
<text x="119.1" y="85.9">47u</text>
<text x="122.9" y="85.9">1A</text>
<text x="131.2" y="84.5">+10V_P</text>
<text x="138.7" y="86.4">+10V_P</text>
<text x="144.3" y="84.5">+10V_P</text>
<text x="156.2" y="84.5">+10V_P</text>
<text x="188.3" y="84.5">+5V_P</text>
<text x="194.6" y="86.4">+5V_P</text>
<text x="215.9" y="84.5">+5V_P</text>
<text x="307.8" y="84.5">+3V3</text>
<text x="38.5" y="94.8">GNDP</text>
<text x="128.8" y="95.5">120k</text>
<text x="133.5" y="95.5">1%</text>
<text x="150" y="95.5">10u</text>
<text x="153.9" y="95.5">25V</text>
<text x="157.6" y="95.5">X5R</text>
<text x="195.8" y="95.5">22u</text>
<text x="199.6" y="95.5">10V</text>
<text x="203.4" y="95.5">X5R</text>
<text x="221.1" y="95.5">100n</text>
<text x="242.2" y="92.2">+5V_P</text>
<text x="281" y="92.2">+3V3</text>
<text x="312.5" y="95.5">100n</text>
<text x="52.5" y="98">68k</text>
<text x="74" y="101.1">GNDP</text>
<text x="109.3" y="99.9">SS110</text>
<text x="173.1" y="98.6">GNDP</text>
<text x="48.6" y="107.5">GNDP</text>
<text x="104.5" y="107.5">GNDP</text>
<text x="145.2" y="105">GNDP</text>
<text x="190.9" y="105">GNDP</text>
<text x="216.3" y="105">GNDP</text>
<text x="311.4" y="103.1">GND</text>
<text x="138.8" y="110.7">10k</text>
<text x="142.5" y="110.7">1%</text>
<text x="243" y="109.9">GNDP</text>
<text x="281" y="109.9">GND</text>
<text x="135" y="120.2">GNDP</text>
<text x="298.8" y="123.4">10k</text>
<text x="311.5" y="123.4">10k</text>
<text x="295.5" y="132.9">GND</text>
<text x="308.2" y="132.9">GND</text>
<text x="199.3" y="142.9">VIN</text>
<text x="238.8" y="142.9">+5V_P</text>
<text x="220.4" y="145.4">2.2M</text>
<text x="221" y="149.2">+5V_P</text>
<text x="283.2" y="146.7">VIN</text>
<text x="306.9" y="146.7">+10V_P</text>
<text x="320" y="146.7">+5V_P</text>
<text x="202.5" y="153.9">191k</text>
<text x="207.1" y="153.9">0.1%</text>
<text x="243" y="153.9">10k</text>
<text x="295" y="159.6">GNDP</text>
<text x="246.4" y="165.7">+5V_P</text>
<text x="226.1" y="169.5">+5V_P</text>
<text x="193.1" y="174.2">1n</text>
<text x="196" y="174.2">C0G</text>
<text x="202.5" y="174.2">10k</text>
<text x="206.2" y="174.2">0.1%</text>
<text x="221.4" y="177.3">GNDP</text>
<text x="251.5" y="176.8">100n</text>
<text x="188.3" y="183.7">GNDP</text>
<text x="198.5" y="183.7">GNDP</text>
<text x="230.3" y="180.6">1k</text>
<text x="201.1" y="186.1">GNDP</text>
<text x="246.8" y="186.2">GNDP</text>
<text x="94" y="193.7">+5V_P</text>
<text x="73.7" y="198.8">+5V_P</text>
<text x="167.6" y="198.8">+5V_P</text>
<text x="264.2" y="198.8">+5V_P</text>
<text x="77.8" y="209.8">10k</text>
<text x="81.5" y="209.8">1%</text>
<text x="98.1" y="204.7">56k</text>
<text x="101.9" y="204.7">1%</text>
<text x="147.3" y="207.6">+5V_P</text>
<text x="171.9" y="209.8">1k</text>
<text x="244.5" y="204.1">4.7M</text>
<text x="245.4" y="209.5">+5V_P</text>
<text x="268.4" y="209.8">10k</text>
<text x="176.7" y="226.9">1N4148W</text>
<text x="222.5" y="226.7">1k</text>
<text x="77.8" y="230.1">15k</text>
<text x="81.5" y="230.1">1%</text>
<text x="126" y="230.1">22R</text>
<text x="154.9" y="231.8">+5V_P</text>
<text x="251.5" y="231.8">+5V_P</text>
<text x="74" y="239.6">GNDP</text>
<text x="98.8" y="237.7">47n</text>
<text x="102.6" y="237.7">C0G</text>
<text x="106.6" y="237.7">25V</text>
<text x="147.7" y="235.8">GNDP</text>
<text x="180.2" y="237.7">220p</text>
<text x="185" y="237.7">C0G</text>
<text x="202.3" y="237.7">100k</text>
<text x="241.7" y="235.8">GNDP</text>
<text x="160.1" y="242.8">100n</text>
<text x="256.6" y="242.8">100n</text>
<text x="109.6" y="247.2">GNDP</text>
<text x="188.3" y="247.2">GNDP</text>
<text x="198.5" y="247.2">GNDP</text>
<text x="133.5" y="254.2">GNDP</text>
<text x="155.3" y="252.3">GNDP</text>
<text x="251.8" y="252.3">GNDP</text>
</g>
<g font-size="1.4" fill="#0f0f0f">
<text x="57" y="83.5">EN_P</text>
<text x="91.4" y="78.5">CB_P</text>
<text x="111.5" y="83.5">SW_P</text>
<text x="91.4" y="88.6">FB_P</text>
<text x="242.5" y="98.8">VINPWM_P</text>
<text x="190.2" y="166.4" transform="rotate(-90 190.2 166.4)">OVP_DIV</text>
<text x="210.3" y="164.8">VREF_P</text>
<text x="236.2" y="162.3">OVP_P</text>
<text x="232.3" y="205.5">VINPWM_P</text>
<text x="252.7" y="205.5">OVP_DIV</text>
<text x="82.3" y="220.7">PB_P</text>
<text x="162.6" y="220.7">RST_P</text>
<text x="230" y="218.2">OVP_DIV</text>
<text x="124.2" y="222.2" transform="rotate(-90 124.2 222.2)">DIS_P</text>
<text x="136.6" y="223.2">VREF_P</text>
<text x="211.2" y="223.2">RAMP_P</text>
<text x="229.9" y="223.2">RAMPS_P</text>
<text x="96.2" y="232.5" transform="rotate(-90 96.2 232.5)">PE_P</text>
<text x="116.4" y="243.6">GATE_P</text>
<text x="124.2" y="241" transform="rotate(-90 124.2 241)">RAMP_P</text>
</g>
</svg>
